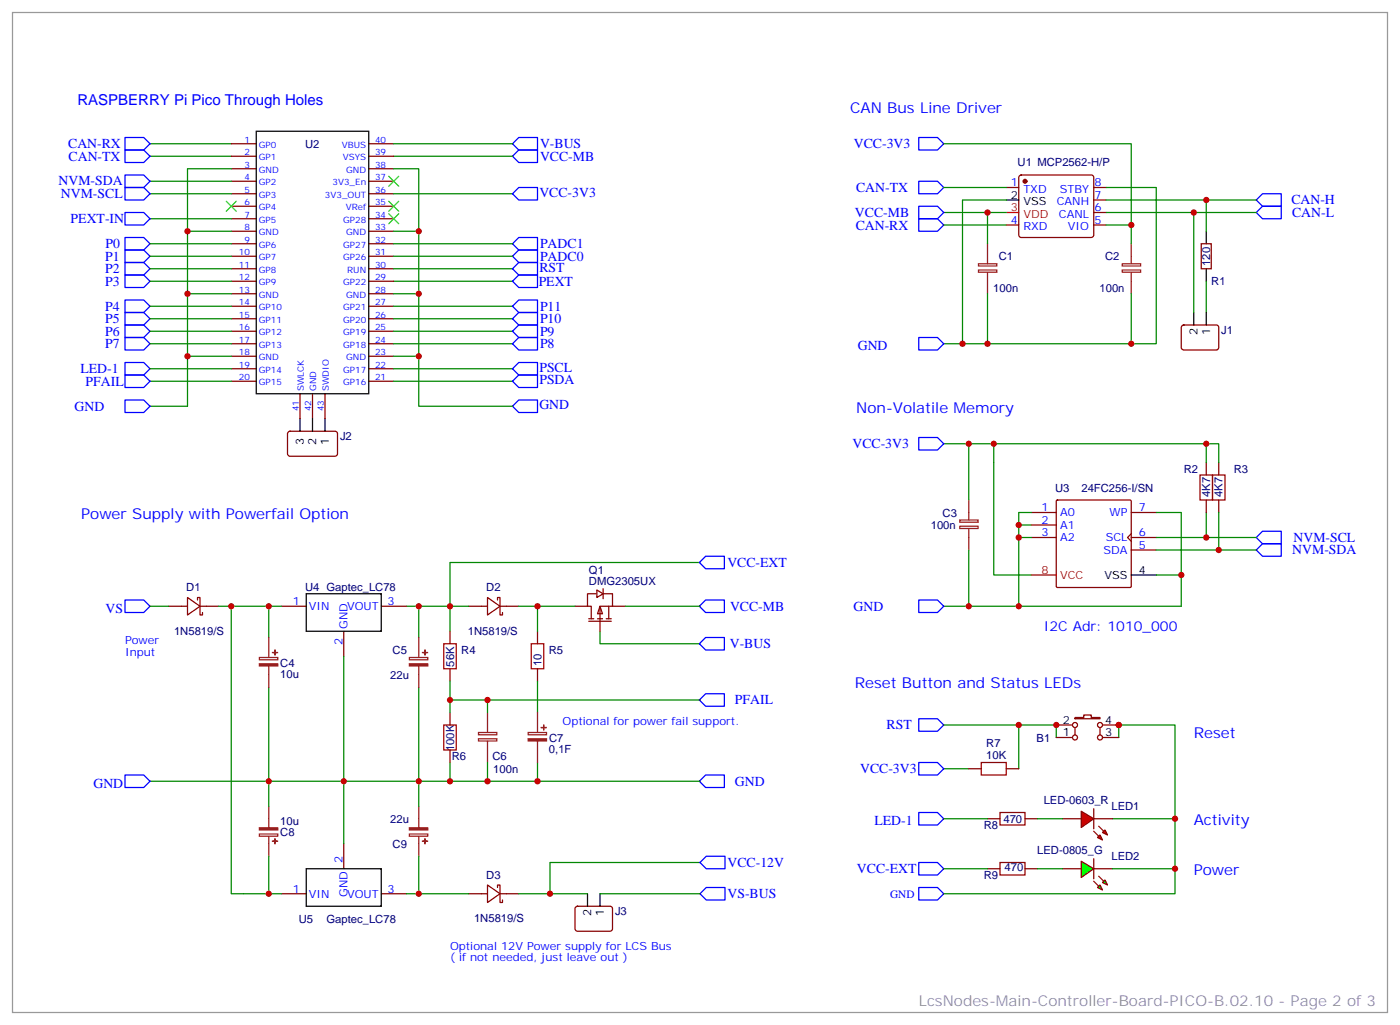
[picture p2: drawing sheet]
<svg xmlns="http://www.w3.org/2000/svg" width="395mm" height="289mm" viewBox="0 0 395 289" stroke-linecap="round" stroke-linejoin="round" font-family="sans-serif">
<path d="M42.3 44.1h23M42.3 40.6h23M111.1 44.1h33.5M169.3 178.2v3.5h28.3M176.4 171.1h21.2" fill="none" stroke="#008700" stroke-width=".35"/>
<path d="M35.3 38.8h5.3l1.7 1.8-1.7 1.7h-5.3zM35.3 42.3h5.3l1.7 1.8-1.7 1.8h-5.3zM144.6 44.1l1.8-1.8h5.3v3.6h-5.3zM199.1 169.3h5.3v3.6h-5.3l-1.7-1.8zM197.4 181.7l1.7-1.8h5.3v3.5h-5.3z" fill="none" stroke="#00f" stroke-width=".35"/>
<path d="M170.2 166.2v2.8" fill="none" stroke="#870000" stroke-width=".35"/>
<path d="M168.5 166.5l1.7 1.1-1.7 1z" fill="#fff" stroke="#870000" stroke-width=".35"/>
<g fill="none" stroke="#870000" stroke-width=".35">
<path d="M47.6 171.1h5.3M52.9 168.6l3.5 2.5-3.5 2.5zM55.7 169.3v-.7h.7v5h.7v-.7M56.4 171.1h5.3M79.4 171.1h7M97 178.2v7M107.6 171.1h7.1M127 178.2v3.5M132.3 171.1h5.3M137.6 168.6l3.5 2.5-3.5 2.5zM140.4 169.3v-.7h.7v5h.7v-.7M141.1 171.1h5.3"/>
<path d="M151.7 178.2v3.5M162.3 171.1h3.5M166.2 174.6h1.4M166.2 175.3h6.3M168.3 167.6h-2.5v3.5h1.1v3.5M168.6 174.6h1.4M169.3 171.1l.7 2.1h-1.4zM170.4 167.6h2.5v3.5h-3.6v7.1M171.1 174.6h1.4M171.8 171.1v3.5M172.9 171.1h3.5M127 188.7v3.6"/>
<path d="M151.7 188.7v3.6M127 201.1v3.5M127 211.7v3.5M273.4 217h3.5M284 217h3.5"/>
</g>
<path d="M199.1 157h5.3v3.5h-5.3l-1.7-1.7zM35.3 169.3h5.3l1.7 1.8-1.7 1.8h-5.3zM197.4 197.6l1.7-1.8h5.3v3.5h-5.3zM199.1 218.7h5.3v3.5h-5.3l-1.7-1.7zM259.3 215.2h5.3l1.7 1.8-1.7 1.7h-5.3zM259.3 202.8h5.3l1.7 1.8-1.7 1.8h-5.3zM259.3 229.3h5.3l1.7 1.8-1.7 1.7h-5.3zM259.3 250.5h5.3l1.7 1.7-1.7 1.8h-5.3z" fill="none" stroke="#00f" stroke-width=".35"/>
<g fill="none" stroke="#008700" stroke-width=".35">
<path d="M197.6 158.8h-70.6v12.3M61.7 171.1h17.7M75.8 171.1v8.8M114.7 171.1h3.5M127 171.1h-8.8v8.8M127 171.1h5.3M127 171.1v7.1M146.4 171.1h15.9M151.7 171.1v7.1M75.8 194v26.5M97 185.2v35.3M118.2 194v26.5"/>
<path d="M127 192.3v8.8M127 197.6h70.6M137.6 197.6v3.5M151.7 192.3v8.8M127 215.2v5.3M137.6 215.2v5.3M151.7 215.2v5.3M266.3 204.6h31.8v3.5M266.3 217h7.1M287.5 204.6v12.4M315.7 208.1v-3.5h15.9v47.6h-65.3M42.3 220.5h155.3"/>
<path d="M314 231.1h17.6"/>
</g>
<path d="M86.4 167.6h21.2v10.6h-21.2z" fill="none" stroke="#000" stroke-width=".35"/>
<path d="M125.2 181.7h3.6v7h-3.6zM149.9 181.7h3.6v7h-3.6zM125.2 204.6h3.6v7.1h-3.6zM276.9 215.2h7.1v3.5h-7.1z" fill="none" stroke="#a10000" stroke-width=".35"/>
<path d="M75.8 179.9v5.7M118.2 179.9v5.7M73.2 185.6h5.2v.6h-5.2zM75.8 188v6M115.5 185.6h5.2v.6h-5.2zM118.2 188v6M135 208.5h5.2v.6h-5.2zM135 206.7h5.2v.7h-5.2zM137.6 201.1v5.6M137.6 209.2v6" fill="none" stroke="#8c2424" stroke-width=".35"/>
<g fill="#8c2424" stroke="#8c2424" stroke-width=".35">
<path d="M73.2 187.3h5.2v.7h-5.2z"/>
<path d="M76.9 184.2h1.4z"/>
<path d="M77.6 183.4v1.5z"/>
<path d="M115.5 187.3h5.2v.7h-5.2z"/>
<path d="M119.2 184.2h1.4z"/>
<path d="M119.9 183.4v1.5z"/>
</g>
<g fill="#f00" stroke="#870000" stroke-width=".35">
<path d="M305.2 229l3.5 2.1-3.5 2.4z"/>
<path d="M308.7 228.2v5.7z"/>
</g>
<g fill="#870000" stroke="#870000" stroke-width=".35">
<path d="M308.7 234.6l1.4 1.4z"/>
<path d="M310.1 233.2l1.4 1.4z"/>
</g>
<g fill="#f00" stroke="#870000" stroke-width=".35">
<path d="M310.4 235.7l.7 1.4-1.4-.7z"/>
<path d="M311.1 234.9l.8-.7 .7 1.5z"/>
</g>
<g fill="none" stroke="#870000" stroke-width=".35">
<path d="M65.3 40.6h7M65.3 44.1h7M65.3 47.6h7M65.3 51.2h7M65.3 54.7h7M65.3 58.2h7M104.1 40.6h7M104.1 44.1h7M104.1 47.6h7M104.1 51.2h7M104.1 54.7h7M104.1 58.2h7"/>
<path d="M284 52.9h3.5M287.7 49.6l.5-.2h19.8l.5 .2 .2 .5v16.2l-.3 .5-.4 .2h-19.8l-.5-.2-.2-.5v-16.2zM308.7 52.9h3.5M308.7 60h3.5M308.7 56.4h3.5M65.3 61.7h7M65.3 65.3h7M65.3 68.8h7M65.3 72.3h7M65.3 75.8h7M65.3 79.4h7M104.1 61.7h7"/>
<path d="M104.1 65.3h7M104.1 68.8h7M104.1 72.3h7M104.1 75.8h7M104.1 79.4h7M284 63.5h3.5M308.7 63.5h3.5M339 68.8h2.8v7h-2.8zM65.3 82.9h7M65.3 86.4h7M65.3 90h7M65.3 93.5h7"/>
<path d="M65.3 97h7M104.1 82.9h7M104.1 86.4h7M104.1 90h7M104.1 93.5h7M104.1 97h7M333.6 91.9l.5-.2 9.4 .1 .5 .6-.1 5.9-.6 .5-9.5-.1-.4-.6v-5.7zM65.3 100.5h7M65.3 104.1h7M65.3 107.6h7M84.7 111.1v7.1M88.2 111.1v7.1"/>
<path d="M91.7 111.1v7.1M104.1 100.5h7M104.1 104.1h7M104.1 107.6h7M81.4 121.9l.4-.2 13 .1 .4 .6v5.9l-.7 .5-12.9-.1-.5-.6v-5.7zM340.4 130.5v3.6M344 130.5v3.6M291 144.6h7.1M291 151.7h7.1M291 148.2h7.1M298.2 141.3l.2-.2h20.5l.3 .2 .1 24.2-.2 .3h-20.7l-.3-.2zM319.3 150.6l-1.1 1.1 1.1 1.1"/>
<path d="M319.3 144.6h7M319.3 155.2h7M319.3 151.7h7M340.4 141.1v3.5M344 141.1v3.5M298.1 208.1h4.6M298.1 204.6h4.6M303.4 202.5h2.5v-.7h2.1v.7h2.4v.3h-7zM303.4 205.3v2.1M310.4 205.3v2.1M311.1 208.1h4.6M311.1 204.6h4.6"/>
<path d="M97 238.1v7.1M299.9 231.1h5.3M308.7 231.1h5.3M79.4 252.2h7M107.6 252.2h7.1M132.3 252.2h5.3M137.6 249.8l3.5 2.4-3.5 2.5zM140.4 250.5v-.7h.7v4.9h.7v-.7M141.1 252.2h5.3M162.5 256l.5-.2h9.4l.5 .7-.1 5.9-.6 .4h-9.5l-.4-.7v-5.6zM299.9 245.2h5.3M308.7 245.2h5.3"/>
<circle cx="303.4" cy="208.1" r=".71"/>
<circle cx="303.4" cy="204.6" r=".71"/>
<circle cx="310.4" cy="204.6" r=".71"/>
<circle cx="310.4" cy="208.1" r=".71"/>
</g>
<g fill="none" stroke="#008700" stroke-width=".35">
<path d="M42.3 51.2h23M42.3 54.7h23M65.3 47.6h-12.4v17.7M111.1 47.6h7.1v17.7M111.1 54.7h33.5M111.1 40.6h33.5M266.3 40.6h53v22.9h-7.1M266.3 52.9h17.7M266.3 60h17.7M278.7 60v8.8M284 56.4h-12.4v40.6h-5.3M312.2 52.9h14.1v44.1h-54.7"/>
<path d="M312.2 60h42.3M312.2 56.4h42.3M336.9 60v28.2M340.4 56.4v8.9M65.3 65.3h-12.4v49.4h-10.6M111.1 65.3h7.1v49.4h26.4M111.1 79.4h33.5M111.1 75.8h33.5M111.1 68.8h33.5M111.1 72.3h33.5M266.3 63.5h17.7M319.3 63.5v5.3"/>
<path d="M340.4 79.4v8.8M111.1 97h33.5M111.1 93.5h33.5M111.1 90h33.5M111.1 86.4h33.5M111.1 82.9h7.1M278.7 82.9v14.1M319.3 82.9v14.1M42.3 107.6h23M42.3 104.1h23M52.9 100.5h12.4M111.1 107.6h33.5"/>
<path d="M111.1 104.1h33.5M111.1 100.5h7.1M266.3 125.2h14.2v37.1h10.5M273.4 125.2v15.9M280.5 125.2h59.9v5.3M340.4 125.2h3.6v5.3M273.4 155.2v15.9M287.5 148.2h3.5M287.5 151.7h3.5M291 144.6h-3.5v26.5M326.3 144.6h7.1v26.5h-67.1M326.3 151.7h28.2"/>
<path d="M326.3 155.2h28.2M340.4 144.6v7.1M344 144.6v10.6M326.3 162.3h7.1M75.8 220.5v7M97 220.5v17.6M118.2 220.5v7M68.8 252.2h10.6M75.8 241.7v10.5M114.7 252.2h17.6M118.2 241.7v10.5M146.4 252.2h19.4"/>
<path d="M169.3 252.2h28.3"/>
</g>
<g fill="none" stroke="#00f" stroke-width=".35">
<path d="M259.3 38.8h5.3l1.7 1.8-1.7 1.7h-5.3zM35.3 49.4h5.3l1.7 1.8-1.7 1.7h-5.3zM35.3 52.9h5.3l1.7 1.8-1.7 1.7h-5.3zM144.6 54.7l1.8-1.8h5.3v3.5h-5.3zM144.6 40.6l1.8-1.8h5.3v3.5h-5.3zM259.3 51.2h5.3l1.7 1.7-1.7 1.8h-5.3zM259.3 58.2h5.3l1.7 1.8-1.7 1.7h-5.3zM354.5 60l1.8-1.8h5.3v3.5h-5.3zM356.3 54.7h5.3v3.5h-5.3l-1.8-1.8zM144.6 72.3l1.8-1.7h5.3v3.5h-5.3zM144.6 75.8l1.8-1.7h5.3v3.5h-5.3zM144.6 68.8l1.8-1.8h5.3v3.6h-5.3z"/>
<path d="M146.4 77.6h5.3v3.5h-5.3l-1.8-1.7zM259.3 61.7h5.3l1.7 1.8-1.7 1.8h-5.3zM144.6 93.5l1.8-1.8h5.3v3.5h-5.3zM144.6 90l1.8-1.8h5.3v3.5h-5.3zM144.6 86.4l1.8-1.7h5.3v3.5h-5.3zM146.4 95.2h5.3v3.6h-5.3l-1.8-1.8zM259.3 95.2h5.3l1.7 1.8-1.7 1.8h-5.3zM35.3 112.9h5.3l1.7 1.8-1.7 1.7h-5.3zM35.3 102.3h5.3l1.7 1.8-1.7 1.7h-5.3zM144.6 107.6l1.8-1.8h5.3v3.6h-5.3zM144.6 104.1l1.8-1.8h5.3v3.5h-5.3zM146.4 112.9h5.3v3.5h-5.3l-1.8-1.7z"/>
<path d="M259.3 123.5h5.3l1.7 1.7-1.7 1.8h-5.3zM354.5 155.2l1.8-1.7h5.3v3.5h-5.3zM354.5 151.7l1.8-1.8h5.3v3.6h-5.3zM259.3 169.3h5.3l1.7 1.8-1.7 1.8h-5.3zM35.3 218.7h5.3l1.7 1.8-1.7 1.7h-5.3zM197.6 252.2l1.7-1.7h5.3v3.5h-5.3z"/>
</g>
<g fill="none" stroke="#000" stroke-width=".35">
<path d="M72.3 37h31.8v74.1h-31.8zM284 56.4h3.5M340.4 65.3v3.5M340.4 75.8v3.6M336.9 88.2v3.5M340.4 88.2v3.5M84.7 118.2v3.5M88.2 118.2v3.5M91.7 118.2v3.5M319.3 162.3h7M86.4 245.2h21.2v10.6h-21.2zM165.8 252.2v3.6"/>
<path d="M169.3 252.2v3.6"/>
</g>
<path d="M109.7 56.8l2.8 2.8M109.7 49.7l2.8 2.9M112.5 56.8l-2.8 2.8M112.5 49.7l-2.8 2.9M109.7 60.3l2.8 2.8M112.5 60.3l-2.8 2.8" fill="none" stroke="#3c3" stroke-width=".35"/>
<path d="M284 60h3.5M291 162.3h7.1" fill="none" stroke="#f00" stroke-width=".35"/>
<g fill="none" stroke="#8c2424" stroke-width=".35">
<path d="M276.2 76.2h5.1v.6h-5.1zM276.2 74.4h5.1v.7h-5.1zM278.7 68.8v5.6M278.7 76.9v6M316.7 76.2h5.2v.6h-5.2zM316.7 74.4h5.2v.7h-5.2zM319.3 68.8v5.6M319.3 76.9v6M270.9 148.5h5.1v.7h-5.1zM270.9 146.8h5.1v.6h-5.1zM273.4 141.1v5.7M273.4 149.2v6"/>
<path d="M73.2 235.4h5.2v.6h-5.2zM75.8 227.5v6M75.8 236v5.7M115.5 235.4h5.2v.6h-5.2zM118.2 227.5v6M118.2 236v5.7"/>
</g>
<path d="M338.7 134.1h3.5v7h-3.5zM342.2 134.1h3.5v7h-3.5z" fill="none" stroke="#a10000" stroke-width=".35"/>
<circle cx="289.3" cy="51.2" r=".53" fill="#870000" stroke="#870000" stroke-width=".35"/>
<g fill="#8c2424" stroke="#8c2424" stroke-width=".35">
<path d="M115.5 233.6h5.2v.6h-5.2z"/>
<path d="M119.2 237.4h1.4z"/>
<path d="M119.9 236.7v1.4z"/>
<path d="M73.2 233.6h5.2v.6h-5.2z"/>
<path d="M76.9 237.4h1.4z"/>
<path d="M77.6 236.7v1.4z"/>
</g>
<g fill="#0f0" stroke="#870000" stroke-width=".35">
<path d="M311.1 249.1l.8-.7 .7 1.4z"/>
<path d="M310.4 249.8l.7 1.4-1.4-.7z"/>
</g>
<g fill="#870000" stroke="#870000" stroke-width=".35">
<path d="M310.1 247.3l1.4 1.4z"/>
<path d="M308.7 248.7l1.4 1.4z"/>
</g>
<path d="M308.7 242.4v5.6z" fill="#f00" stroke="#870000" stroke-width=".35"/>
<path d="M305.2 243.1l3.5 2.1-3.5 2.5z" fill="#0f0" stroke="#870000" stroke-width=".35"/>
<g fill="none" stroke="#008700" stroke-width=".35">
<path d="M42.3 75.8h23M42.3 72.3h23M42.3 79.4h23M42.3 68.8h23M42.3 61.7h23M42.3 97h23M42.3 93.5h23M42.3 90h23M42.3 86.4h23M52.9 82.9h12.4M42.3 171.1h5.3M65.3 171.1v81.1h3.5"/>
<path d="M266.3 231.1h12.4M292.8 231.1h7.1M197.6 243.4h-42.4v8.8M266.3 245.2h12.4M292.8 245.2h7.1M314 245.2h17.6"/>
</g>
<path d="M35.3 60h5.3l1.7 1.7-1.7 1.8h-5.3zM35.3 77.6h5.3l1.7 1.8-1.7 1.7h-5.3zM35.3 74.1h5.3l1.7 1.7-1.7 1.8h-5.3zM35.3 70.6h5.3l1.7 1.7-1.7 1.8h-5.3zM35.3 67h5.3l1.7 1.8-1.7 1.8h-5.3zM35.3 95.2h5.3l1.7 1.8-1.7 1.8h-5.3zM35.3 91.7h5.3l1.7 1.8-1.7 1.7h-5.3zM35.3 88.2h5.3l1.7 1.8-1.7 1.7h-5.3zM35.3 84.7h5.3l1.7 1.7-1.7 1.8h-5.3zM35.3 105.8h5.3l1.7 1.8-1.7 1.8h-5.3zM197.6 243.4l1.7-1.7h5.3v3.5h-5.3zM259.3 243.4h5.3l1.7 1.8-1.7 1.7h-5.3z" fill="none" stroke="#00f" stroke-width=".35"/>
<path d="M63.9 56.8l2.8 2.8M66.7 56.8l-2.8 2.8" fill="none" stroke="#3c3" stroke-width=".35"/>
<path d="M3.5 3.5h388.1v282.3h-388.1z" fill="none" stroke="#999" stroke-width=".35"/>
<path d="M149 206.7h5.2v.7h-5.2zM151.7 201.1v5.6M151.7 209.2v6" fill="none" stroke="#8c2424" stroke-width=".35"/>
<g fill="#8c2424" stroke="#8c2424" stroke-width=".35">
<path d="M149 208.5h5.2v.6h-5.2z"/>
<path d="M152.8 205.3l1.4 .1z"/>
<path d="M153.4 204.6l.1 1.4z"/>
</g>
<path d="M282.2 229.3h7.1v3.5h-7.1zM282.2 243.4h7.1v3.5h-7.1z" fill="none" stroke="#a10000" stroke-width=".35"/>
<path d="M278.7 231.1h3.5M289.3 231.1h3.5M278.7 245.2h3.5M289.3 245.2h3.5" fill="none" stroke="#870000" stroke-width=".35"/>
<g fill="#c00">
<circle cx="118.2" cy="171.1" r=".88"/>
<circle cx="127" cy="171.1" r=".88"/>
<circle cx="118.2" cy="220.5" r=".88"/>
<circle cx="127" cy="197.6" r=".88"/>
<circle cx="97" cy="220.5" r=".88"/>
<circle cx="75.8" cy="171.1" r=".88"/>
<circle cx="151.7" cy="171.1" r=".88"/>
<circle cx="137.6" cy="197.6" r=".88"/>
<circle cx="75.8" cy="220.5" r=".88"/>
<circle cx="127" cy="220.5" r=".88"/>
<circle cx="151.7" cy="220.5" r=".88"/>
<circle cx="137.6" cy="220.5" r=".88"/>
<circle cx="287.5" cy="204.6" r=".88"/>
<circle cx="52.9" cy="100.5" r=".88"/>
<circle cx="287.5" cy="148.2" r=".88"/>
<circle cx="287.5" cy="151.7" r=".88"/>
<circle cx="287.5" cy="171.1" r=".88"/>
<circle cx="273.4" cy="171.1" r=".88"/>
<circle cx="333.4" cy="162.3" r=".88"/>
<circle cx="340.4" cy="151.7" r=".88"/>
<circle cx="273.4" cy="125.2" r=".88"/>
<circle cx="280.5" cy="125.2" r=".88"/>
<circle cx="340.4" cy="125.2" r=".88"/>
<circle cx="344" cy="155.2" r=".88"/>
<circle cx="336.9" cy="60" r=".88"/>
<circle cx="340.4" cy="56.4" r=".88"/>
<circle cx="319.3" cy="63.5" r=".88"/>
<circle cx="298.1" cy="204.6" r=".88"/>
<circle cx="315.7" cy="204.6" r=".88"/>
<circle cx="278.7" cy="60" r=".88"/>
<circle cx="271.6" cy="97" r=".88"/>
<circle cx="319.3" cy="97" r=".88"/>
<circle cx="278.7" cy="97" r=".88"/>
<circle cx="75.8" cy="252.2" r=".88"/>
<circle cx="118.2" cy="252.2" r=".88"/>
<circle cx="118.2" cy="65.3" r=".88"/>
<circle cx="118.2" cy="82.9" r=".88"/>
<circle cx="118.2" cy="100.5" r=".88"/>
<circle cx="65.3" cy="171.1" r=".88"/>
<circle cx="52.9" cy="65.3" r=".88"/>
<circle cx="52.9" cy="82.9" r=".88"/>
<circle cx="155.2" cy="252.2" r=".88"/>
<circle cx="331.6" cy="231.1" r=".88"/>
<circle cx="331.6" cy="245.2" r=".88"/>
</g>
<g font-size="4.2" fill="#00f">
<text x="21.9" y="29.7">RASPBERRY Pi Pico Through Holes</text>
<text x="239.9" y="31.8">CAN Bus Line Driver</text>
<text x="241.7" y="116.4">Non-Volatile Memory</text>
<text x="22.9" y="146.4">Power Supply with Powerfail Option</text>
<text x="241.2" y="194">Reset Button and Status LEDs</text>
<text x="336.9" y="208.1">Reset</text>
<text x="336.9" y="232.8">Activity</text>
<text x="336.9" y="246.9">Power</text>
</g>
<text font-size="4.2" fill="#999" x="259.3" y="284">LcsNodes-Main-Controller-Board-PICO-B.02.10 - Page 2 of 3</text>
<g font-size="3.9" fill="#00f">
<text x="19.2" y="41.9">CAN-RX</text>
<text x="152.4" y="41.9">V-BUS</text>
<text x="241" y="41.8">VCC-3V3</text>
<text x="19.4" y="45.4">CAN-TX</text>
<text x="152.4" y="45.4">VCC-MB</text>
<text x="16.5" y="52.3">NVM-SDA</text>
<text x="17.2" y="55.8">NVM-SCL</text>
<text x="152.2" y="55.5">VCC-3V3</text>
<text x="241.6" y="54.2">CAN-TX</text>
<text x="364.5" y="57.7">CAN-H</text>
<text x="19.9" y="63">PEXT-IN</text>
<text x="241.3" y="61.2">VCC-MB</text>
<text x="241.5" y="64.8">CAN-RX</text>
<text x="364.7" y="61.2">CAN-L</text>
<text x="29.8" y="70.1">P0</text>
<text x="152.4" y="70">PADC1</text>
<text x="29.7" y="77.1">P2</text>
<text x="29.7" y="73.6">P1</text>
<text x="152.2" y="76.7">RST</text>
<text x="152.4" y="73.5">PADC0</text>
<text x="29.7" y="80.6">P3</text>
<text x="152" y="80.6">PEXT</text>
<text x="29.7" y="87.7">P4</text>
<text x="152.4" y="87.6">P11</text>
<text x="29.7" y="94.7">P6</text>
<text x="29.7" y="91.2">P5</text>
<text x="152.4" y="94.7">P9</text>
<text x="152.4" y="91.2">P10</text>
<text x="29.7" y="98.3">P7</text>
<text x="152.4" y="98.2">P8</text>
<text x="242.1" y="98.8">GND</text>
<text x="22.7" y="105.3">LED-1</text>
<text x="152.2" y="104.9">PSCL</text>
<text x="24.2" y="108.9">PFAIL</text>
<text x="152.2" y="108.4">PSDA</text>
<text x="21" y="115.9">GND</text>
<text x="152.2" y="115.5">GND</text>
<text x="240.6" y="126.5">VCC-3V3</text>
<text x="365.1" y="152.9">NVM-SCL</text>
<text x="205.3" y="160.1">VCC-EXT</text>
<text x="364.7" y="156.5">NVM-SDA</text>
<text x="29.8" y="172.9">VS</text>
<text x="206" y="172.4">VCC-MB</text>
<text x="240.9" y="172.3">GND</text>
<text x="294.6" y="178.2">I2C Adr: 1010_000</text>
<text x="206" y="183">V-BUS</text>
<text x="207.4" y="198.8">PFAIL</text>
<text x="250.2" y="205.9">RST</text>
<text x="207.4" y="221.7">GND</text>
<text x="242.7" y="218.2">VCC-3V3</text>
<text x="26.4" y="222.2">GND</text>
<text x="246.8" y="232.8">LED-1</text>
<text x="205.3" y="244.7">VCC-12V</text>
<text x="241.9" y="246.5">VCC-EXT</text>
<text x="205.3" y="253.5">VS-BUS</text>
</g>
<g font-size="3.2" fill="#000080">
<text x="86.1" y="41.8">U2</text>
<text x="287.2" y="47">U1 MCP2562-H/P</text>
<text x="281.9" y="73.5">C1</text>
<text x="311.9" y="73.4">C2</text>
<text x="341.6" y="75.1" transform="rotate(-90 341.6 75.1)">120</text>
<text x="280.3" y="82.3">100n</text>
<text x="310.3" y="82.3">100n</text>
<text x="341.9" y="80.5">R1</text>
<text x="344.7" y="94.3">J1</text>
<text x="96" y="124.2">J2</text>
<text x="334.1" y="133.4">R2</text>
<text x="348.2" y="133.4">R3</text>
<text x="297.8" y="138.7">U3</text>
<text x="305.2" y="138.7">24FC256-I/SN</text>
<text x="341.5" y="140.3" transform="rotate(-90 341.5 140.3)">4K7</text>
<text x="345.1" y="140.3" transform="rotate(-90 345.1 140.3)">4K7</text>
<text x="262.7" y="149.3">100n</text>
<text x="266" y="145.8">C3</text>
<text x="52.6" y="166.8">D1</text>
<text x="86.1" y="166.9">U4 Gaptec_LC78</text>
<text x="137.2" y="166.8">D2</text>
<text x="166.2" y="165.1">DMG2305UX</text>
<text x="166.2" y="162">Q1</text>
<text x="49.1" y="179.2">1N5819/S</text>
<text x="132" y="179.2">1N5819/S</text>
<text x="110.8" y="184.6">C5</text>
<text x="130.2" y="184.6">R4</text>
<text x="154.9" y="184.6">R5</text>
<text x="79.1" y="191.3">10u</text>
<text x="79.1" y="188.1">C4</text>
<text x="110.1" y="191.6">22u</text>
<text x="128.1" y="188.1" transform="rotate(-90 128.1 188.1)">56K</text>
<text x="152.8" y="188" transform="rotate(-90 152.8 188)">10</text>
<text x="154.9" y="209.3">C7</text>
<text x="292.6" y="209.3">B1</text>
<text x="127.5" y="214.6">R6</text>
<text x="128.1" y="212" transform="rotate(-90 128.1 212)">100K</text>
<text x="139" y="214.6">C6</text>
<text x="154.9" y="212.5">0,1F</text>
<text x="278.4" y="214.1">10K</text>
<text x="278.4" y="210.9">R7</text>
<text x="139.2" y="218.1">100n</text>
<text x="294.6" y="226.9">LED-0603_R</text>
<text x="79.1" y="232.7">10u</text>
<text x="110.1" y="232.4">22u</text>
<text x="277.7" y="233.9">R8</text>
<text x="283.2" y="232.3">470</text>
<text x="313.7" y="228.7">LED1</text>
<text x="79.1" y="235.9">C8</text>
<text x="110.8" y="239.4">C9</text>
<text x="283.5" y="245.9">470</text>
<text x="292.7" y="241">LED-0805_G</text>
<text x="313.7" y="242.8">LED2</text>
<text x="137.2" y="248">D3</text>
<text x="277.7" y="248.1">R9</text>
<text x="84.3" y="260.6">U5</text>
<text x="92.1" y="260.6">Gaptec_LC78</text>
<text x="133.8" y="260.3">1N5819/S</text>
<text x="173.6" y="258.3">J3</text>
</g>
<g font-size="3.2" fill="#00f">
<text x="285.3" y="52.6">1</text>
<text x="308.9" y="52.6">8</text>
<text x="288.8" y="54.3">TXD</text>
<text x="298.2" y="57.9">CANH</text>
<text x="299.1" y="54.3">STBY</text>
<text x="308.9" y="59.6">6</text>
<text x="308.9" y="56.1">7</text>
<text x="285.3" y="63.1">4</text>
<text x="288.8" y="64.9">RXD</text>
<text x="298.8" y="61.4">CANL</text>
<text x="301.4" y="64.9">VIO</text>
<text x="308.9" y="63.1">5</text>
<text x="294" y="144.3">1</text>
<text x="294" y="147.8">2</text>
<text x="299.2" y="145.7">A0</text>
<text x="299.2" y="149.2">A1</text>
<text x="313.2" y="145.7">WP</text>
<text x="321.4" y="144.3">7</text>
<text x="294" y="151.3">3</text>
<text x="299.2" y="152.8">A2</text>
<text x="312.1" y="152.8">SCL</text>
<text x="321.4" y="154.9">5</text>
<text x="321.4" y="151.3">6</text>
<text x="311.4" y="156.3">SDA</text>
<text x="82.6" y="170.7">1</text>
<text x="87.1" y="172.2">VIN</text>
<text x="97.9" y="172.2">VOUT</text>
<text x="109.4" y="170.7">3</text>
<text x="98.1" y="177.4" transform="rotate(-90 98.1 177.4)">GND</text>
<text x="35.3" y="185.2">Input</text>
<text x="35.3" y="181.7">Power</text>
<text x="96.7" y="181.9" transform="rotate(-90 96.7 181.9)">2</text>
<text x="158.7" y="204.6">Optional for power fail support.</text>
<text x="96.7" y="243.4" transform="rotate(-90 96.7 243.4)">2</text>
<text x="82.6" y="251.9">1</text>
<text x="109.4" y="251.9">3</text>
<text x="87.1" y="253.3">VIN</text>
<text x="97.9" y="253.3">VOUT</text>
<text x="98.1" y="253.2" transform="rotate(-90 98.1 253.2)">GND</text>
<text x="251.2" y="253.5">GND</text>
<text x="127" y="268.1">Optional 12V Power supply for LCS Bus</text>
<text x="127" y="271.3">( if not needed, just leave out )</text>
</g>
<g font-size="3.2">
<text x="285.3" y="56.1">2</text>
<text x="288.8" y="57.9">VSS</text>
<text x="338" y="94.4" transform="rotate(-90 338 94.4)">2</text>
<text x="341.5" y="94.4" transform="rotate(-90 341.5 94.4)">1</text>
<text x="85.7" y="125.5" transform="rotate(-90 85.7 125.5)">3</text>
<text x="89.3" y="125.5" transform="rotate(-90 89.3 125.5)">2</text>
<text x="92.8" y="125.5" transform="rotate(-90 92.8 125.5)">1</text>
<text x="321.4" y="161.9">4</text>
<text x="311.7" y="163.3">VSS</text>
<text x="300" y="207.8">1</text>
<text x="300" y="204.3">2</text>
<text x="311.9" y="207.8">3</text>
<text x="311.9" y="204.3">4</text>
<text x="166.9" y="258.5" transform="rotate(-90 166.9 258.5)">2</text>
<text x="170.4" y="258.5" transform="rotate(-90 170.4 258.5)">1</text>
</g>
<g font-size="3.2" fill="#f00">
<text x="285.3" y="59.6">3</text>
<text x="288.8" y="61.4">VDD</text>
<text x="294" y="161.9">8</text>
<text x="299.2" y="163.3">VCC</text>
</g>
<g font-size="2.5" fill="#00f">
<text x="69" y="40.2">1</text>
<text x="73" y="41.6">GP0</text>
<text x="96.5" y="41.6">VBUS</text>
<text x="105.8" y="40.2">40</text>
<text x="69" y="47.3">3</text>
<text x="69" y="43.7">2</text>
<text x="73" y="45.2">GP1</text>
<text x="96.8" y="45.2">VSYS</text>
<text x="105.8" y="43.7">39</text>
<text x="105.8" y="47.3">38</text>
<text x="69" y="50.8">4</text>
<text x="73" y="52.2">GP2</text>
<text x="73" y="48.7">GND</text>
<text x="93.9" y="52.2">3V3_En</text>
<text x="97.7" y="48.7">GND</text>
<text x="105.8" y="50.8">37</text>
<text x="69" y="57.9">6</text>
<text x="69" y="54.3">5</text>
<text x="73" y="59.3">GP4</text>
<text x="73" y="55.7">GP3</text>
<text x="91.7" y="55.7">3V3_OUT</text>
<text x="97.6" y="59.3">VRef</text>
<text x="105.8" y="54.3">36</text>
<text x="105.8" y="57.9">35</text>
<text x="69" y="64.9">8</text>
<text x="69" y="61.4">7</text>
<text x="73" y="62.8">GP5</text>
<text x="96.8" y="62.8">GP28</text>
<text x="105.8" y="61.4">34</text>
<text x="105.8" y="64.9">33</text>
<text x="67.4" y="72">10</text>
<text x="69" y="68.4">9</text>
<text x="73" y="69.9">GP6</text>
<text x="73" y="66.3">GND</text>
<text x="96.8" y="69.9">GP27</text>
<text x="97.7" y="66.3">GND</text>
<text x="105.8" y="68.4">32</text>
<text x="105.8" y="72">31</text>
<text x="67.4" y="75.5">11</text>
<text x="73" y="76.9">GP8</text>
<text x="73" y="73.4">GP7</text>
<text x="96.8" y="73.4">GP26</text>
<text x="98" y="76.9">RUN</text>
<text x="105.8" y="75.5">30</text>
<text x="67.4" y="82.6">13</text>
<text x="67.4" y="79">12</text>
<text x="73" y="84">GND</text>
<text x="73" y="80.4">GP9</text>
<text x="96.8" y="80.4">GP22</text>
<text x="97.7" y="84">GND</text>
<text x="105.8" y="79">29</text>
<text x="105.8" y="82.6">28</text>
<text x="67.4" y="89.6">15</text>
<text x="67.4" y="86.1">14</text>
<text x="73" y="87.5">GP10</text>
<text x="96.8" y="87.5">GP21</text>
<text x="105.8" y="86.1">27</text>
<text x="105.8" y="89.6">26</text>
<text x="67.4" y="93.1">16</text>
<text x="73" y="94.5">GP12</text>
<text x="73" y="91">GP11</text>
<text x="96.8" y="91">GP20</text>
<text x="96.8" y="94.5">GP19</text>
<text x="105.8" y="93.1">25</text>
<text x="67.4" y="100.2">18</text>
<text x="67.4" y="96.7">17</text>
<text x="73" y="101.6">GND</text>
<text x="73" y="98.1">GP13</text>
<text x="96.8" y="98.1">GP18</text>
<text x="97.7" y="101.6">GND</text>
<text x="105.8" y="96.7">24</text>
<text x="105.8" y="100.2">23</text>
<text x="67.4" y="107.2">20</text>
<text x="67.4" y="103.7">19</text>
<text x="73" y="105.1">GP14</text>
<text x="96.8" y="105.1">GP17</text>
<text x="105.8" y="103.7">22</text>
<text x="105.8" y="107.2">21</text>
<text x="73" y="108.7">GP15</text>
<text x="85.7" y="110.4" transform="rotate(-90 85.7 110.4)">SWLCK</text>
<text x="89.3" y="110.4" transform="rotate(-90 89.3 110.4)">GND</text>
<text x="92.8" y="110.4" transform="rotate(-90 92.8 110.4)">SWDIO</text>
<text x="96.8" y="108.7">GP16</text>
<text x="84.3" y="116" transform="rotate(-90 84.3 116)">41</text>
<text x="87.8" y="116" transform="rotate(-90 87.8 116)">42</text>
<text x="91.4" y="116" transform="rotate(-90 91.4 116)">43</text>
</g>
</svg>
